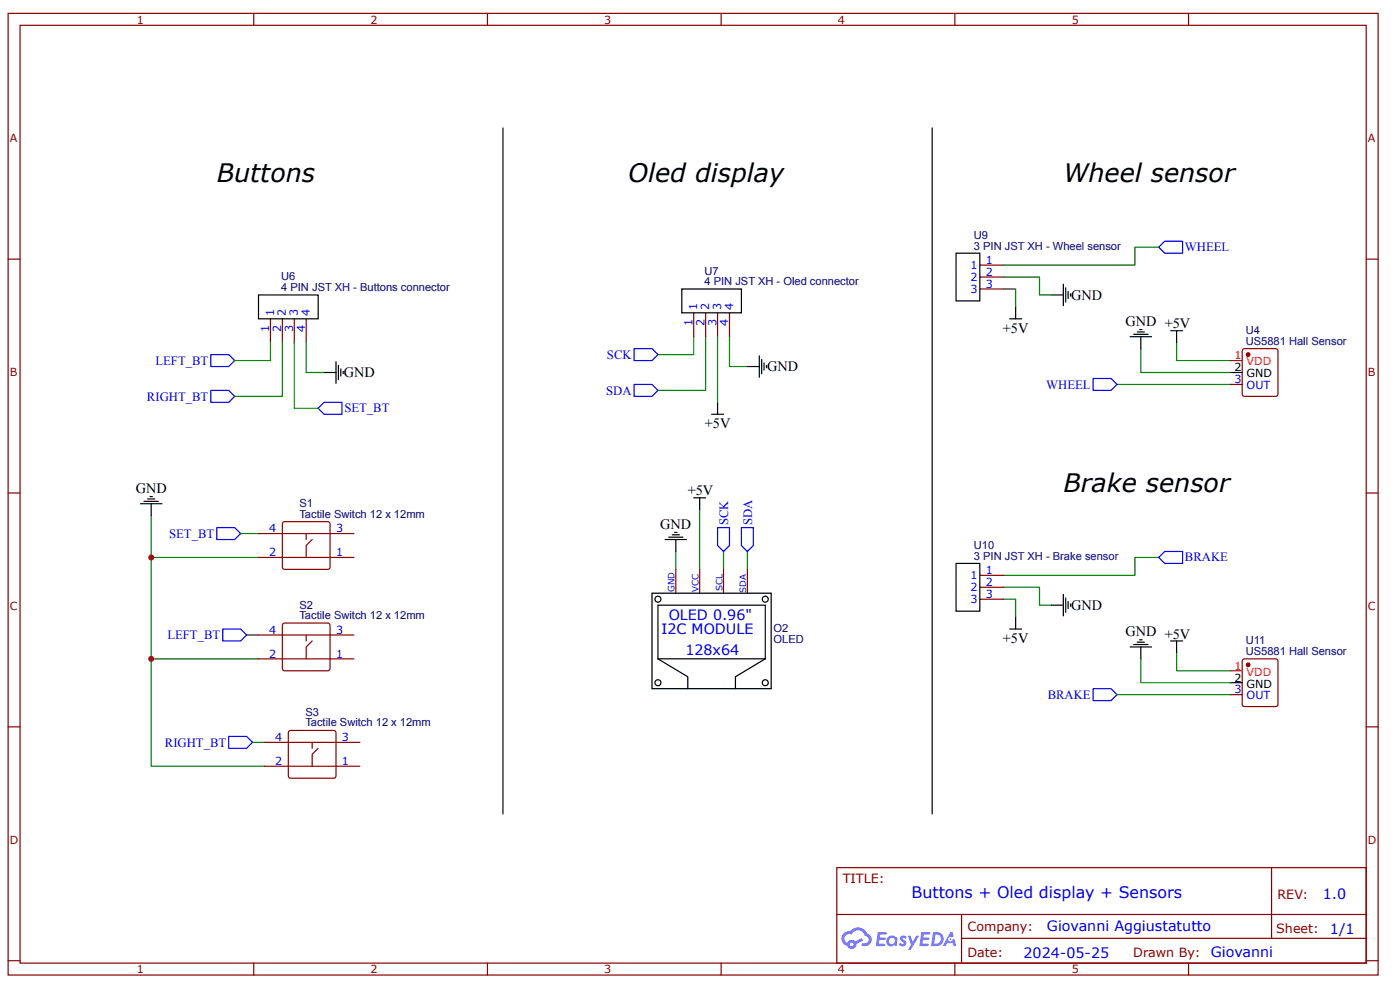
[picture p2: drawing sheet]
<svg xmlns="http://www.w3.org/2000/svg" width="297mm" height="210mm" viewBox="0 0 297 210" stroke-linecap="round" stroke-linejoin="round" font-family="sans-serif">
<g fill="none" stroke="#800" stroke-width=".25">
<path d="M1.7 2.8h290.7v203.9h-290.7zM4.3 5.4h285.5v198.8h-285.5zM53.8 2.8v2.6M103.4 2.8v2.6M153 2.8v2.6M202.6 2.8v2.6M252.1 2.8v2.6M1.7 54.9h2.6M289.8 54.9h2.6M1.7 104.5h2.6M289.8 104.5h2.6M1.7 154.1h2.6"/>
<path d="M289.8 154.1h2.6M177.5 184h112.3v20.2h-112.3zM177.6 193.9h112.1M204 198.9h85.7M204 193.9v10.1M269.8 184v14.9M1.7 203.7h2.6M53.8 204.2v2.5M103.4 204.2v2.5M153 204.2v2.5M202.6 204.2v2.5M252.1 204.2v2.5"/>
<path d="M289.8 203.7h2.6"/>
</g>
<g fill="#58f">
<path d="M191.1 198.5l.5-.2 .4 .1 .3 .3-.2 .4a.33 .33 0 0 0-.3-.3 .33 .33 0 0 0-.3 .1v.1a.85 .85 0 0 1 .7 .7 .85 .85 0 0 1-.3 .8l-.7 .1-.6-.4 .4-.4 .5 .3 .2-.1v-.2a.88 .88 0 0 1-.6-1.3z"/>
<path d="M192.6 198.4h.6l.4 1.3 .8-1.3h.6l-1.8 3h-.6l.7-1.1z"/>
<path d="M186.2 197.6h1.7l.2 .1-.1 .4h-1.3l-.1 .7h1.1l.2 .2-.2 .3h-1.1l-.2 .8h1.3l.1 .2-.1 .2-1.9 .1z"/>
<path d="M195.5 197.6h1.6l.2 .1v.4h-1.3l-.1 .7h1.1l.2 .2-.3 .3h-1.1l-.1 .8h1.2l.1 .2-.1 .2-1.9 .1z"/>
<path d="M201.6 197.6h.5l.2 .9-.4 .2a.49 .49 0 0 0-.7 .2 .49 .49 0 0 0 .3 .7 .49 .49 0 0 0 .6-.4l.4-.2 .4 1.6h-.6l-.2-.7h-1.2l-.3 .7h-.6z"/>
<path d="M197.9 197.6l-.4 3h1a1.51 1.51 0 0 0 1.7-1.5 1.51 1.51 0 0 0-1.8-1.5zM198.4 198.1a1.02 1.02 0 0 1 1.2 1.2 1.02 1.02 0 0 1-1.4 .8z"/>
<path d="M188.5 198.6a1.11 1.11 0 0 0-.3 1.6 1.11 1.11 0 0 0 1.6 .2l.4 .2 .2-1.7-.4-.2a1.01 1.01 0 0 0-1.5-.1zM188.5 199.5a.66 .66 0 0 1 1.3 0 .66 .66 0 0 1-1.3 0z"/>
<path d="M179 197.9a1.58 1.58 0 0 0 .7 2.6 1.01 1.01 0 0 0 1.2 .7 1.01 1.01 0 0 0 .8-1.1l1.4-.7-.3-.5-1.4 .7a1.02 1.02 0 0 0-1.7 .3 .99 .99 0 0 1-.4-1.4 .99 .99 0 0 1 1.4-.3 1.48 1.48 0 0 1 1.5-1 1.48 1.48 0 0 1 1.3 1.2 .82 .82 0 0 1 .8 1.1 .82 .82 0 0 1-1.2 .5l-.3 .1v.3a1.4 1.4 0 0 0 2-.6 1.4 1.4 0 0 0-.9-1.9 2.19 2.19 0 0 0-3.6-.5l-.8 .1zM180.3 200.2a.4 .4 0 0 1 .8 0 .4 .4 0 0 1-.8 0z"/>
<circle cx="201.6" cy="199.1" r=".19"/>
</g>
<g fill="none" stroke="#080" stroke-width=".25">
<path d="M57.4 72.7v3.7h-7.6M59.9 72.7v11.3h-10.1M62.4 72.7v13.9h5.1M65 72.7v6.3h3.8M147.2 71.4v3.8h-7.6M149.7 71.4v11.4h-10.1M152.2 71.4v13.9M154.8 71.4v6.3h3.8M242 73.9v5.1h19M249.6 72.7v3.7h11.4M237 81.5h24M32.1 109.3v8.9"/>
<path d="M51 113.1h3.8M54.8 118.2h-22.7v44.2h24M143.4 116.9v3.8M148.4 108.1v12.6M153.5 116.9v3.8M158.6 116.9v3.8M32.1 139.7h22.7M52.3 134.6h2.5M53.6 157.4h2.5"/>
</g>
<path d="M44.7 75.2h3.8l1.3 1.2-1.3 1.3h-3.8zM134.5 73.9h3.8l1.3 1.3-1.3 1.2h-3.8zM44.7 82.8h3.8l1.3 1.2-1.3 1.3h-3.8zM67.5 86.6l1.3-1.3h3.8v2.5h-3.8zM134.5 81.5h3.8l1.3 1.3-1.3 1.2h-3.8zM231.9 80.2h3.8l1.3 1.3-1.3 1.3h-3.8zM46 111.9h3.8l1.2 1.2-1.2 1.3h-3.8zM152.2 111.9h2.6v3.8l-1.3 1.2-1.3-1.2zM157.3 111.9h2.5v3.8l-1.2 1.2-1.3-1.2zM47.3 133.4h3.7l1.3 1.2-1.3 1.3h-3.7zM48.5 156.1h3.8l1.3 1.3-1.3 1.3h-3.8z" fill="none" stroke="#00f" stroke-width=".25"/>
<g fill="none" stroke="#000" stroke-width=".25">
<path d="M106.7 27.1v145.5M54.8 62.5h12.7v5.1h-12.7zM68.8 79h2.5M71.3 76.7v4.6M71.8 77.5v3M72.3 78.2v1.5M72.8 78.7v.5M144.6 61.3h12.7v5h-12.7zM158.6 77.7h2.5M161.1 75.4v4.6M161.6 76.2v3M162.1 77v1.5"/>
<path d="M162.6 77.5v.5M239.8 71.4h4.5M240.5 70.9h3M241.3 70.4h1.5M241.8 69.9h.5M242 71.4v2.5M248.4 70.1h2.5M249.6 70.1v2.6M151 87.8h2.5M152.2 85.3v2.5M29.8 106.8h4.6M30.6 106.3h3"/>
<path d="M31.3 105.8h1.5M31.8 105.3h.5M32.1 106.8v2.5M141.1 114.4h4.6M141.9 113.9h3M142.6 113.4h1.5M143.1 112.9h.5M143.4 114.4v2.5M147.2 105.5h2.5M148.4 105.5v2.6M138.3 125.8h25.3v20.2h-25.3zM139.6 128.3h22.7v11.4h-22.7z"/>
<path d="M139.6 139.7l6.3 3.8v2.5M162.3 139.7l-6.3 3.8v2.5"/>
<circle cx="139.6" cy="127" r=".63"/>
<circle cx="162.3" cy="127" r=".63"/>
<circle cx="139.6" cy="144.7" r=".63"/>
<circle cx="162.3" cy="144.7" r=".63"/>
</g>
<g fill="none" stroke="#800" stroke-width=".25">
<path d="M57.4 67.6v5.1M59.9 67.6v5.1M62.4 67.6v5.1M65 67.6v5.1M147.2 66.3v5.1M149.7 66.3v5.1M152.2 66.3v5.1M154.8 66.3v5.1M263.7 74.1l.3-.2h6.6l.4 .2 .1 9.4-.2 .4-6.9 .1-.4-.2-.1-9.4zM54.8 118.2h20.3M54.8 113.1h20.3M60.1 110.7l.3-.1h9.1l.4 .1 .1 .4v9.1l-.1 .4-.4 .1h-9.1l-.3-.1-.2-.4v-9.1z"/>
<path d="M65 113.1v1.3M66.2 114.4l-1.2 1.3v2.5M54.8 139.7h20.3M54.8 134.6h20.3M60.1 132.2l.3-.1h9.1l.4 .1 .1 .4v9.1l-.1 .4-.4 .1h-9.1l-.3-.1-.2-.4v-9.1zM65 134.6v1.3M66.2 135.9l-1.2 1.3v2.5M143.4 120.7v5.1M148.4 120.7v5.1M153.5 120.7v5.1M158.6 120.7v5.1M56.1 157.4h20.2"/>
<path d="M61.3 155l.4-.1h9.1l.3 .1 .2 .4v9.1l-.2 .3-.3 .2h-9.1l-.4-.2-.1-.3v-9.1zM66.2 157.4v1.3M67.5 158.7l-1.3 1.2v2.5M56.1 162.4h20.2"/>
</g>
<circle cx="264.8" cy="75.2" r=".38" fill="#800"/>
<g fill="none" stroke="#800" stroke-width=".25">
<path d="M207.9 56.2h5M207.9 58.7h5M207.9 61.3h5M261 81.5h2.5M207.9 122h5M207.9 124.5h5M207.9 127h5M263.7 139.8l.3-.1h6.6l.4 .2 .1 9.4-.2 .4-6.9 .1-.4-.2-.1-9.4z"/>
<circle cx="264.8" cy="75.2" r=".38"/>
</g>
<path d="M261 76.4h2.5" fill="none" stroke="#f00" stroke-width=".25"/>
<g fill="none" stroke="#000" stroke-width=".25">
<path d="M197.8 27.1v145.5M202.8 53.7h5.1v10.1h-5.1zM214.2 67.6h2.5M215.5 65.1v2.5M223.1 62.5h2.5M225.6 60.3v4.5M226.1 61v3M226.6 61.8v1.5M227.1 62.3v.5M261 79h2.5M202.8 119.4h5.1v10.2h-5.1zM214.2 133.4h2.5"/>
<path d="M215.5 130.8v2.6M223.1 128.3h2.5M225.6 126v4.6M226.1 126.8v3M226.6 127.5v1.6M227.1 128v.6"/>
</g>
<path d="M245.8 52.4l1.3-1.3h3.8v2.6h-3.8zM245.8 118.2l1.3-1.3h3.8v2.5h-3.8z" fill="none" stroke="#00f" stroke-width=".25"/>
<path d="M212.9 58.7h7.6v3.8h2.6M245.8 52.4h-5v3.8h-27.9M212.9 61.3h2.6v3.8M245.8 118.2h-5v3.8h-27.9M212.9 124.5h7.6v3.8h2.6M212.9 127h2.6v3.8" fill="none" stroke="#080" stroke-width=".25"/>
<circle cx="264.8" cy="140.9" r=".38" fill="#800"/>
<g fill="none" stroke="#800" stroke-width=".25">
<path d="M261 147.3h2.5"/>
<circle cx="264.8" cy="140.9" r=".38"/>
</g>
<path d="M261 142.2h2.5" fill="none" stroke="#f00" stroke-width=".25"/>
<path d="M239.8 137.2h4.5M240.5 136.6h3M241.3 136.1h1.5M241.8 135.6h.5M242 137.2v2.5M248.4 135.9h2.5M249.6 135.9v2.5M261 144.7h2.5" fill="none" stroke="#000" stroke-width=".25"/>
<path d="M242 139.7v5h19M249.6 138.4v3.8h11.4M237 147.3h24" fill="none" stroke="#080" stroke-width=".25"/>
<path d="M231.9 146h3.8l1.3 1.3-1.3 1.2h-3.8z" fill="none" stroke="#00f" stroke-width=".25"/>
<g fill="#c00">
<circle cx="32.1" cy="139.7" r=".63"/>
<circle cx="32.1" cy="118.2" r=".63"/>
</g>
<g font-size="5.4">
<text x="46" y="38.5">Buttons</text>
<text x="133.3" y="38.5">Oled display</text>
<text x="225.6" y="38.5">Wheel sensor</text>
<text x="225.6" y="104.3">Brake sensor</text>
</g>
<text font-size="3.4" fill="#00f" x="193.4" y="190.4">Buttons + Oled display + Sensors</text>
<g font-size="3">
<text x="227.2" y="63.5">GND</text>
<text x="212.8" y="70.5">+5V</text>
<text x="238.7" y="69.1">GND +5V</text>
<text x="72.9" y="80">GND</text>
<text x="162.7" y="78.7">GND</text>
<text x="149.5" y="90.7">+5V</text>
<text x="28.8" y="104.6">GND</text>
<text x="145.9" y="105">+5V</text>
<text x="140.1" y="112.1">GND</text>
<text x="227.2" y="129.3">GND</text>
<text x="212.8" y="136.3">+5V</text>
<text x="238.7" y="134.9">GND +5V</text>
</g>
<g font-size="3" fill="#00f">
<text x="141.9" y="131.3">OLED 0.96&quot;</text>
<text x="140.3" y="134.4">I2C MODULE</text>
<text x="145.4" y="138.9">128x64</text>
<text x="280.6" y="190.6">1.0</text>
<text x="222.1" y="197.5">Giovanni Aggiustatutto</text>
<text x="282.2" y="198">1/1</text>
<text x="217.1" y="203">2024-05-25</text>
<text x="256.9" y="203">Giovanni</text>
</g>
<g font-size="2.7" fill="#00f">
<text x="251.4" y="53.3">WHEEL</text>
<text x="33" y="77.4">LEFT_BT</text>
<text x="128.8" y="76.1">SCK</text>
<text x="128.6" y="83.7">SDA</text>
<text x="222" y="82.4">WHEEL</text>
<text x="31.2" y="85">RIGHT_BT</text>
<text x="73.1" y="87.4">SET_BT</text>
<text x="154.5" y="111.4" transform="rotate(-90 154.5 111.4)">SCK</text>
<text x="159.5" y="111.4" transform="rotate(-90 159.5 111.4)">SDA</text>
<text x="35.9" y="114.1">SET_BT</text>
<text x="251.4" y="119">BRAKE</text>
<text x="35.5" y="135.6">LEFT_BT</text>
<text x="222.3" y="148.2">BRAKE</text>
<text x="35" y="158.3">RIGHT_BT</text>
</g>
<g font-size="2.7" fill="#800">
<text x="178.8" y="187.2">TITLE:</text>
<text x="271" y="190.6">REV:</text>
<text x="205.3" y="197.4">Company:</text>
<text x="270.8" y="197.9">Sheet:</text>
<text x="205.3" y="202.9">Date:</text>
<text x="240.4" y="203">Drawn By:</text>
</g>
<g font-size="2.4" fill="#800">
<text x="29" y="5">1</text>
<text x="78.6" y="5">2</text>
<text x="128.2" y="5">3</text>
<text x="177.8" y="5">4</text>
<text x="227.4" y="5">5</text>
<text x="2.1" y="30.2">A</text>
<text x="290.2" y="30.2">A</text>
<text x="2.1" y="79.7">B</text>
<text x="290.2" y="79.7">B</text>
<text x="2.1" y="129.3">C</text>
<text x="290.2" y="129.3">C</text>
<text x="2.1" y="178.9">D</text>
<text x="290.2" y="178.9">D</text>
<text x="29" y="206.3">1</text>
<text x="78.6" y="206.3">2</text>
<text x="128.2" y="206.3">3</text>
<text x="177.8" y="206.3">4</text>
<text x="227.4" y="206.3">5</text>
</g>
<g font-size="2.4" fill="#000080">
<text x="206.6" y="52.9">3 PIN JST XH - Wheel sensor</text>
<text x="206.6" y="50.6">U9</text>
<text x="59.7" y="59.5">U6</text>
<text x="149.5" y="58.2">U7</text>
<text x="59.7" y="61.8">4 PIN JST XH - Buttons connector</text>
<text x="149.5" y="60.5">4 PIN JST XH - Oled connector</text>
<text x="264.3" y="70.8">U4</text>
<text x="264.3" y="73.2">US5881 Hall Sensor</text>
<text x="63.5" y="107.5">S1</text>
<text x="63.5" y="109.7">Tactile Switch 12 x 12mm</text>
<text x="206.6" y="118.7">3 PIN JST XH - Brake sensor</text>
<text x="206.6" y="116.4">U10</text>
<text x="63.5" y="131.2">Tactile Switch 12 x 12mm</text>
<text x="63.5" y="129">S2</text>
<text x="164.1" y="136.2">OLED</text>
<text x="164.1" y="133.9">O2</text>
<text x="264.3" y="136.6">U11</text>
<text x="264.3" y="138.9">US5881 Hall Sensor</text>
<text x="64.8" y="154">Tactile Switch 12 x 12mm</text>
<text x="64.8" y="151.8">S3</text>
</g>
<g font-size="2.4" fill="#00f">
<text x="205.9" y="57">1</text>
<text x="205.9" y="59.5">2</text>
<text x="209.1" y="56">1</text>
<text x="209.1" y="58.5">2</text>
<text x="147.9" y="65.8" transform="rotate(-90 147.9 65.8)">1</text>
<text x="150.5" y="65.8" transform="rotate(-90 150.5 65.8)">2</text>
<text x="153" y="65.8" transform="rotate(-90 153 65.8)">3</text>
<text x="155.5" y="65.8" transform="rotate(-90 155.5 65.8)">4</text>
<text x="205.9" y="62">3</text>
<text x="209.1" y="61">3</text>
<text x="57.1" y="70.4" transform="rotate(-90 57.1 70.4)">1</text>
<text x="58.1" y="67.1" transform="rotate(-90 58.1 67.1)">1</text>
<text x="59.7" y="70.4" transform="rotate(-90 59.7 70.4)">2</text>
<text x="60.7" y="67.1" transform="rotate(-90 60.7 67.1)">2</text>
<text x="62.2" y="70.4" transform="rotate(-90 62.2 70.4)">3</text>
<text x="63.2" y="67.1" transform="rotate(-90 63.2 67.1)">3</text>
<text x="64.7" y="70.4" transform="rotate(-90 64.7 70.4)">4</text>
<text x="65.7" y="67.1" transform="rotate(-90 65.7 67.1)">4</text>
<text x="146.9" y="69.1" transform="rotate(-90 146.9 69.1)">1</text>
<text x="149.4" y="69.1" transform="rotate(-90 149.4 69.1)">2</text>
<text x="152" y="69.1" transform="rotate(-90 152 69.1)">3</text>
<text x="154.5" y="69.1" transform="rotate(-90 154.5 69.1)">4</text>
<text x="261.9" y="81.3">3</text>
<text x="264.5" y="82.5">OUT</text>
<text x="57.1" y="112.9">4</text>
<text x="71.3" y="112.9">3</text>
<text x="57.1" y="117.9">2</text>
<text x="71.3" y="117.9">1</text>
<text x="205.9" y="122.7">1</text>
<text x="205.9" y="125.3">2</text>
<text x="209.1" y="121.7">1</text>
<text x="209.1" y="124.3">2</text>
<text x="205.9" y="127.8">3</text>
<text x="209.1" y="126.8">3</text>
<text x="57.1" y="134.4">4</text>
<text x="71.3" y="134.4">3</text>
<text x="57.1" y="139.4">2</text>
<text x="71.3" y="139.4">1</text>
<text x="261.9" y="147">3</text>
<text x="264.5" y="148.3">OUT</text>
<text x="58.4" y="157.1">4</text>
<text x="72.5" y="157.1">3</text>
<text x="58.4" y="162.2">2</text>
<text x="72.5" y="162.2">1</text>
</g>
<g font-size="2.4" fill="#f00">
<text x="261.9" y="76.2">1</text>
<text x="264.5" y="77.5">VDD</text>
<text x="261.9" y="142">1</text>
<text x="264.5" y="143.2">VDD</text>
</g>
<g font-size="2.4">
<text x="261.9" y="78.7">2</text>
<text x="264.5" y="80">GND</text>
<text x="261.9" y="144.5">2</text>
<text x="264.5" y="145.8">GND</text>
</g>
<g font-size="1.9" fill="#00f">
<text x="143.1" y="125.5" transform="rotate(-90 143.1 125.5)">GND</text>
<text x="148.2" y="125.6" transform="rotate(-90 148.2 125.6)">VCC</text>
<text x="153.2" y="125.3" transform="rotate(-90 153.2 125.3)">SCL</text>
<text x="158.3" y="125.7" transform="rotate(-90 158.3 125.7)">SDA</text>
</g>
</svg>
